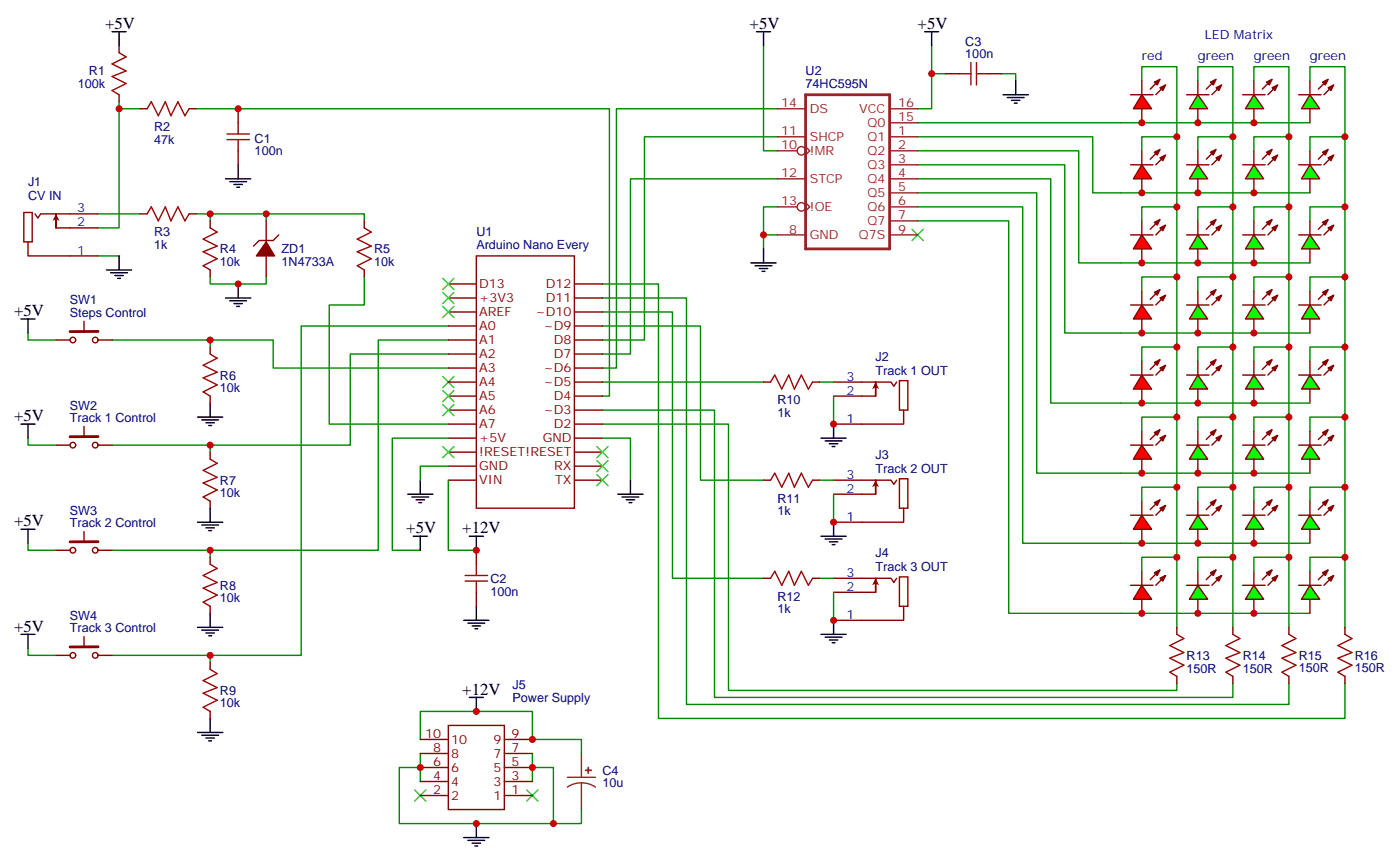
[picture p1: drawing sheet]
<svg xmlns="http://www.w3.org/2000/svg" width="353mm" height="216mm" viewBox="0 0 353 216" stroke-linecap="round" stroke-linejoin="round" font-family="sans-serif">
<g fill="none" stroke="#008700" stroke-width=".35">
<path d="M49.4 27.4h104.1v72.3h-1.8M195.8 27.4h-40.6v65.2h-3.5M195.8 34.4h-33.5v51.2h-10.6M67 53.8v1.8M195.8 45h-37.1v44.1h-7M52.9 69.7v1.8h14.1v-1.8M91.7 69.7v7.1h-8.8v30h30M151.7 75h21.2v102.3h151.7v-5.3M151.7 78.5h17.6v67.1h23M151.7 71.5h14.1v109.3h172.9v-8.8M28.2 85.6h40.6v7h44.1M112.9 89.1h-24.7v22.9h-60"/>
<path d="M112.9 85.6h-17.7v52.9h-67M112.9 82.1h-37.1v82.9h-22.9M151.7 82.1h24.7v38.8h15.9M151.7 96.2h40.6M151.7 106.8h31.7v67h112.9v-1.8M151.7 103.2h28.2v72.3h130.5v-3.5"/>
</g>
<path d="M111.5 94.8l2.8 2.8M114.3 94.8l-2.8 2.8" fill="none" stroke="#3c3" stroke-width=".35"/>
<path d="M67 55.6v5.3M70.2 59.1l-1.4 1.4h-3.5l-1.4 1.4M67 64.4v5.3" fill="none" stroke="#870000" stroke-width=".35"/>
<path d="M67 60.9l2.1 3.5h-4.5z" fill="#870000" stroke="#870000" stroke-width=".35"/>
<path d="M329.8 147.3l2.5 3.5h-4.6z" fill="#0f0" stroke="#870000" stroke-width=".35"/>
<path d="M327 147.3h5.7z" fill="#f00" stroke="#870000" stroke-width=".35"/>
<g fill="#870000" stroke="#870000" stroke-width=".35">
<path d="M333.4 147.3l1.4-1.4z"/>
<path d="M332 145.9l1.4-1.4z"/>
<path d="M334.4 145.6l1.4-.7-.7 1.4z"/>
<path d="M333 144.1l1.4-.7-.7 1.5z"/>
</g>
<path d="M329.8 143.8v3.5M329.8 150.8v3.6" fill="none" stroke="#870000" stroke-width=".35"/>
<path d="M329.8 129.7l2.5 3.5h-4.6z" fill="#0f0" stroke="#870000" stroke-width=".35"/>
<path d="M327 129.7h5.7z" fill="#f00" stroke="#870000" stroke-width=".35"/>
<g fill="#870000" stroke="#870000" stroke-width=".35">
<path d="M333.4 129.7l1.4-1.4z"/>
<path d="M332 128.3l1.4-1.4z"/>
<path d="M334.4 127.9l1.4-.7-.7 1.4z"/>
<path d="M333 126.5l1.4-.7-.7 1.4z"/>
</g>
<path d="M329.8 126.2v3.5M329.8 133.2v3.5" fill="none" stroke="#870000" stroke-width=".35"/>
<path d="M329.8 112l2.5 3.6h-4.6z" fill="#0f0" stroke="#870000" stroke-width=".35"/>
<path d="M327 112h5.7z" fill="#f00" stroke="#870000" stroke-width=".35"/>
<g fill="#870000" stroke="#870000" stroke-width=".35">
<path d="M333.4 112l1.4-1.4z"/>
<path d="M333.4 109.2l-1.4 1.4z"/>
<path d="M334.4 110.3l1.4-.7-.7 1.4z"/>
<path d="M333 108.9l1.4-.7-.7 1.4z"/>
</g>
<path d="M329.8 108.5v3.5M329.8 115.6v3.5" fill="none" stroke="#870000" stroke-width=".35"/>
<path d="M329.8 94.4l2.5 3.5h-4.6z" fill="#0f0" stroke="#870000" stroke-width=".35"/>
<path d="M327 94.4h5.7z" fill="#f00" stroke="#870000" stroke-width=".35"/>
<g fill="#870000" stroke="#870000" stroke-width=".35">
<path d="M333.4 94.4l1.4-1.4z"/>
<path d="M332 93l1.4-1.4z"/>
<path d="M334.4 92.6l1.4-.7-.7 1.4z"/>
<path d="M333 91.2l1.4-.7-.7 1.4z"/>
</g>
<path d="M329.8 90.9v3.5M329.8 97.9v3.6" fill="none" stroke="#870000" stroke-width=".35"/>
<path d="M329.8 76.8l2.5 3.5h-4.6z" fill="#0f0" stroke="#870000" stroke-width=".35"/>
<path d="M327 76.8h5.7z" fill="#f00" stroke="#870000" stroke-width=".35"/>
<g fill="#870000" stroke="#870000" stroke-width=".35">
<path d="M333.4 76.8l1.4-1.4z"/>
<path d="M332 75.4l1.4-1.5z"/>
<path d="M334.4 75l1.4-.7-.7 1.4z"/>
<path d="M333 73.6l1.4-.7-.7 1.4z"/>
</g>
<path d="M329.8 73.2v3.6M329.8 80.3v3.5" fill="none" stroke="#870000" stroke-width=".35"/>
<path d="M329.8 59.1l2.5 3.6h-4.6z" fill="#0f0" stroke="#870000" stroke-width=".35"/>
<path d="M327 59.1h5.7z" fill="#f00" stroke="#870000" stroke-width=".35"/>
<g fill="#870000" stroke="#870000" stroke-width=".35">
<path d="M333.4 59.1l1.4-1.4z"/>
<path d="M332 57.7l1.4-1.4z"/>
<path d="M334.4 57.4l1.4-.7-.7 1.4z"/>
<path d="M333 56l1.4-.8-.7 1.5z"/>
</g>
<path d="M329.8 55.6v3.5M329.8 62.7v3.5" fill="none" stroke="#870000" stroke-width=".35"/>
<path d="M329.8 41.5l2.5 3.5h-4.6z" fill="#0f0" stroke="#870000" stroke-width=".35"/>
<path d="M327 41.5h5.7z" fill="#f00" stroke="#870000" stroke-width=".35"/>
<g fill="#870000" stroke="#870000" stroke-width=".35">
<path d="M333.4 41.5l1.4-1.4z"/>
<path d="M332 40.1l1.4-1.4z"/>
<path d="M334.4 39.7l1.4-.7-.7 1.4z"/>
<path d="M333 38.3l1.4-.7-.7 1.4z"/>
</g>
<path d="M329.8 38v3.5M329.8 45v3.5" fill="none" stroke="#870000" stroke-width=".35"/>
<path d="M329.8 23.8l2.5 3.6h-4.6z" fill="#0f0" stroke="#870000" stroke-width=".35"/>
<path d="M327 23.8h5.7z" fill="#f00" stroke="#870000" stroke-width=".35"/>
<g fill="#870000" stroke="#870000" stroke-width=".35">
<path d="M333.4 23.8l1.4-1.4z"/>
<path d="M332 22.4l1.4-1.4z"/>
<path d="M334.4 22.1l1.4-.7-.7 1.4z"/>
<path d="M333 20.7l1.4-.7-.7 1.4z"/>
</g>
<path d="M329.8 20.3v3.5M329.8 27.4v3.5" fill="none" stroke="#870000" stroke-width=".35"/>
<path d="M315.7 147.3l2.5 3.5h-4.6z" fill="#0f0" stroke="#870000" stroke-width=".35"/>
<path d="M312.9 147.3h5.7z" fill="#f00" stroke="#870000" stroke-width=".35"/>
<g fill="#870000" stroke="#870000" stroke-width=".35">
<path d="M319.3 147.3l1.4-1.4z"/>
<path d="M317.9 145.9l1.4-1.4z"/>
<path d="M320.3 145.6l1.4-.7-.7 1.4z"/>
<path d="M318.9 144.1l1.4-.7-.7 1.5z"/>
</g>
<path d="M315.7 143.8v3.5M315.7 150.8v3.6" fill="none" stroke="#870000" stroke-width=".35"/>
<path d="M315.7 129.7l2.5 3.5h-4.6z" fill="#0f0" stroke="#870000" stroke-width=".35"/>
<path d="M312.9 129.7h5.7z" fill="#f00" stroke="#870000" stroke-width=".35"/>
<g fill="#870000" stroke="#870000" stroke-width=".35">
<path d="M319.3 129.7l1.4-1.4z"/>
<path d="M317.9 128.3l1.4-1.4z"/>
<path d="M320.3 127.9l1.4-.7-.7 1.4z"/>
<path d="M318.9 126.5l1.4-.7-.7 1.4z"/>
</g>
<path d="M315.7 126.2v3.5M315.7 133.2v3.5" fill="none" stroke="#870000" stroke-width=".35"/>
<path d="M315.7 112l2.5 3.6h-4.6z" fill="#0f0" stroke="#870000" stroke-width=".35"/>
<path d="M312.9 112h5.7z" fill="#f00" stroke="#870000" stroke-width=".35"/>
<g fill="#870000" stroke="#870000" stroke-width=".35">
<path d="M319.3 112l1.4-1.4z"/>
<path d="M319.3 109.2l-1.4 1.4z"/>
<path d="M320.3 110.3l1.4-.7-.7 1.4z"/>
<path d="M318.9 108.9l1.4-.7-.7 1.4z"/>
</g>
<path d="M315.7 108.5v3.5M315.7 115.6v3.5" fill="none" stroke="#870000" stroke-width=".35"/>
<path d="M315.7 94.4l2.5 3.5h-4.6z" fill="#0f0" stroke="#870000" stroke-width=".35"/>
<path d="M312.9 94.4h5.7z" fill="#f00" stroke="#870000" stroke-width=".35"/>
<g fill="#870000" stroke="#870000" stroke-width=".35">
<path d="M320.7 93l-1.4 1.4z"/>
<path d="M317.9 93l1.4-1.4z"/>
<path d="M320.3 92.6l1.4-.7-.7 1.4z"/>
<path d="M318.9 91.2l1.4-.7-.7 1.4z"/>
</g>
<path d="M315.7 90.9v3.5M315.7 97.9v3.6" fill="none" stroke="#870000" stroke-width=".35"/>
<path d="M315.7 76.8l2.5 3.5h-4.6z" fill="#0f0" stroke="#870000" stroke-width=".35"/>
<path d="M312.9 76.8h5.7z" fill="#f00" stroke="#870000" stroke-width=".35"/>
<g fill="#870000" stroke="#870000" stroke-width=".35">
<path d="M319.3 76.8l1.4-1.4z"/>
<path d="M317.9 75.4l1.4-1.5z"/>
<path d="M320.3 75l1.4-.7-.7 1.4z"/>
<path d="M318.9 73.6l1.4-.7-.7 1.4z"/>
</g>
<path d="M315.7 73.2v3.6M315.7 80.3v3.5" fill="none" stroke="#870000" stroke-width=".35"/>
<path d="M315.7 59.1l2.5 3.6h-4.6z" fill="#0f0" stroke="#870000" stroke-width=".35"/>
<path d="M312.9 59.1h5.7z" fill="#f00" stroke="#870000" stroke-width=".35"/>
<g fill="#870000" stroke="#870000" stroke-width=".35">
<path d="M319.3 59.1l1.4-1.4z"/>
<path d="M317.9 57.7l1.4-1.4z"/>
<path d="M320.3 57.4l1.4-.7-.7 1.4z"/>
<path d="M318.9 56l1.4-.8-.7 1.5z"/>
</g>
<path d="M315.7 55.6v3.5M315.7 62.7v3.5" fill="none" stroke="#870000" stroke-width=".35"/>
<path d="M315.7 41.5l2.5 3.5h-4.6z" fill="#0f0" stroke="#870000" stroke-width=".35"/>
<path d="M312.9 41.5h5.7z" fill="#f00" stroke="#870000" stroke-width=".35"/>
<g fill="#870000" stroke="#870000" stroke-width=".35">
<path d="M320.7 40.1l-1.4 1.4z"/>
<path d="M317.9 40.1l1.4-1.4z"/>
<path d="M320.3 39.7l1.4-.7-.7 1.4z"/>
<path d="M318.9 38.3l1.4-.7-.7 1.4z"/>
</g>
<path d="M315.7 38v3.5M315.7 45v3.5" fill="none" stroke="#870000" stroke-width=".35"/>
<path d="M315.7 23.8l2.5 3.6h-4.6z" fill="#0f0" stroke="#870000" stroke-width=".35"/>
<path d="M312.9 23.8h5.7z" fill="#f00" stroke="#870000" stroke-width=".35"/>
<g fill="#870000" stroke="#870000" stroke-width=".35">
<path d="M320.7 22.4l-1.4 1.4z"/>
<path d="M317.9 22.4l1.4-1.4z"/>
<path d="M320.3 22.1l1.4-.7-.7 1.4z"/>
<path d="M318.9 20.7l1.4-.7-.7 1.4z"/>
</g>
<path d="M315.7 20.3v3.5M315.7 27.4v3.5" fill="none" stroke="#870000" stroke-width=".35"/>
<path d="M301.6 147.3l2.5 3.5h-4.6z" fill="#0f0" stroke="#870000" stroke-width=".35"/>
<path d="M298.8 147.3h5.6z" fill="#f00" stroke="#870000" stroke-width=".35"/>
<g fill="#870000" stroke="#870000" stroke-width=".35">
<path d="M305.2 147.3l1.4-1.4z"/>
<path d="M303.7 145.9l1.5-1.4z"/>
<path d="M306.2 145.6l1.4-.7-.7 1.4z"/>
<path d="M304.8 144.1l1.4-.7-.7 1.5z"/>
</g>
<path d="M301.6 143.8v3.5M301.6 150.8v3.6" fill="none" stroke="#870000" stroke-width=".35"/>
<path d="M301.6 129.7l2.5 3.5h-4.6z" fill="#0f0" stroke="#870000" stroke-width=".35"/>
<path d="M298.8 129.7h5.6z" fill="#f00" stroke="#870000" stroke-width=".35"/>
<g fill="#870000" stroke="#870000" stroke-width=".35">
<path d="M305.2 129.7l1.4-1.4z"/>
<path d="M303.7 128.3l1.5-1.4z"/>
<path d="M306.2 127.9l1.4-.7-.7 1.4z"/>
<path d="M304.8 126.5l1.4-.7-.7 1.4z"/>
</g>
<path d="M301.6 126.2v3.5M301.6 133.2v3.5" fill="none" stroke="#870000" stroke-width=".35"/>
<path d="M301.6 112l2.5 3.6h-4.6z" fill="#0f0" stroke="#870000" stroke-width=".35"/>
<path d="M298.8 112h5.6z" fill="#f00" stroke="#870000" stroke-width=".35"/>
<g fill="#870000" stroke="#870000" stroke-width=".35">
<path d="M305.2 112l1.4-1.4z"/>
<path d="M303.7 110.6l1.5-1.4z"/>
<path d="M306.2 110.3l1.4-.7-.7 1.4z"/>
<path d="M304.8 108.9l1.4-.7-.7 1.4z"/>
</g>
<path d="M301.6 108.5v3.5M301.6 115.6v3.5" fill="none" stroke="#870000" stroke-width=".35"/>
<path d="M301.6 94.4l2.5 3.5h-4.6z" fill="#0f0" stroke="#870000" stroke-width=".35"/>
<path d="M298.8 94.4h5.6z" fill="#f00" stroke="#870000" stroke-width=".35"/>
<g fill="#870000" stroke="#870000" stroke-width=".35">
<path d="M306.6 93l-1.4 1.4z"/>
<path d="M303.7 93l1.5-1.4z"/>
<path d="M306.2 92.6l1.4-.7-.7 1.4z"/>
<path d="M304.8 91.2l1.4-.7-.7 1.4z"/>
</g>
<path d="M301.6 90.9v3.5M301.6 97.9v3.6" fill="none" stroke="#870000" stroke-width=".35"/>
<path d="M301.6 76.8l2.5 3.5h-4.6z" fill="#0f0" stroke="#870000" stroke-width=".35"/>
<path d="M298.8 76.8h5.6z" fill="#f00" stroke="#870000" stroke-width=".35"/>
<g fill="#870000" stroke="#870000" stroke-width=".35">
<path d="M305.2 76.8l1.4-1.4z"/>
<path d="M303.7 75.4l1.5-1.5z"/>
<path d="M306.2 75l1.4-.7-.7 1.4z"/>
<path d="M304.8 73.6l1.4-.7-.7 1.4z"/>
</g>
<path d="M301.6 73.2v3.6M301.6 80.3v3.5" fill="none" stroke="#870000" stroke-width=".35"/>
<path d="M301.6 59.1l2.5 3.6h-4.6z" fill="#0f0" stroke="#870000" stroke-width=".35"/>
<path d="M298.8 59.1h5.6z" fill="#f00" stroke="#870000" stroke-width=".35"/>
<g fill="#870000" stroke="#870000" stroke-width=".35">
<path d="M305.2 59.1l1.4-1.4z"/>
<path d="M303.7 57.7l1.5-1.4z"/>
<path d="M306.2 57.4l1.4-.7-.7 1.4z"/>
<path d="M304.8 56l1.4-.8-.7 1.5z"/>
</g>
<path d="M301.6 55.6v3.5M301.6 62.7v3.5" fill="none" stroke="#870000" stroke-width=".35"/>
<path d="M301.6 41.5l2.5 3.5h-4.6z" fill="#0f0" stroke="#870000" stroke-width=".35"/>
<path d="M298.8 41.5h5.6z" fill="#f00" stroke="#870000" stroke-width=".35"/>
<g fill="#870000" stroke="#870000" stroke-width=".35">
<path d="M306.6 40.1l-1.4 1.4z"/>
<path d="M303.7 40.1l1.5-1.4z"/>
<path d="M306.2 39.7l1.4-.7-.7 1.4z"/>
<path d="M304.8 38.3l1.4-.7-.7 1.4z"/>
</g>
<path d="M301.6 38v3.5M301.6 45v3.5" fill="none" stroke="#870000" stroke-width=".35"/>
<path d="M301.6 23.8l2.5 3.6h-4.6z" fill="#0f0" stroke="#870000" stroke-width=".35"/>
<path d="M298.8 23.8h5.6z" fill="#f00" stroke="#870000" stroke-width=".35"/>
<g fill="#870000" stroke="#870000" stroke-width=".35">
<path d="M306.6 22.4l-1.4 1.4z"/>
<path d="M303.7 22.4l1.5-1.4z"/>
<path d="M306.2 22.1l1.4-.7-.7 1.4z"/>
<path d="M304.8 20.7l1.4-.7-.7 1.4z"/>
</g>
<path d="M301.6 20.3v3.5M301.6 27.4v3.5" fill="none" stroke="#870000" stroke-width=".35"/>
<g fill="#f00" stroke="#870000" stroke-width=".35">
<path d="M287.5 147.3l2.5 3.5h-4.6z"/>
<path d="M284.7 147.3h5.6z"/>
</g>
<g fill="#870000" stroke="#870000" stroke-width=".35">
<path d="M291 147.3l1.5-1.4z"/>
<path d="M289.6 145.9l1.4-1.4z"/>
<path d="M292.1 145.6l1.4-.7-.7 1.4z"/>
<path d="M290.7 144.1l1.4-.7-.7 1.5z"/>
</g>
<path d="M287.5 143.8v3.5M287.5 150.8v3.6" fill="none" stroke="#870000" stroke-width=".35"/>
<g fill="#f00" stroke="#870000" stroke-width=".35">
<path d="M287.5 129.7l2.5 3.5h-4.6z"/>
<path d="M284.7 129.7h5.6z"/>
</g>
<g fill="#870000" stroke="#870000" stroke-width=".35">
<path d="M292.5 128.3l-1.5 1.4z"/>
<path d="M289.6 128.3l1.4-1.4z"/>
<path d="M292.1 127.9l1.4-.7-.7 1.4z"/>
<path d="M290.7 126.5l1.4-.7-.7 1.4z"/>
</g>
<path d="M287.5 126.2v3.5M287.5 133.2v3.5" fill="none" stroke="#870000" stroke-width=".35"/>
<g fill="#f00" stroke="#870000" stroke-width=".35">
<path d="M287.5 112l2.5 3.6h-4.6z"/>
<path d="M284.7 112h5.6z"/>
</g>
<g fill="#870000" stroke="#870000" stroke-width=".35">
<path d="M291 112l1.5-1.4z"/>
<path d="M289.6 110.6l1.4-1.4z"/>
<path d="M292.1 110.3l1.4-.7-.7 1.4z"/>
<path d="M290.7 108.9l1.4-.7-.7 1.4z"/>
</g>
<path d="M287.5 108.5v3.5M287.5 115.6v3.5" fill="none" stroke="#870000" stroke-width=".35"/>
<g fill="#f00" stroke="#870000" stroke-width=".35">
<path d="M287.5 94.4l2.5 3.5h-4.6z"/>
<path d="M284.7 94.4h5.6z"/>
</g>
<g fill="#870000" stroke="#870000" stroke-width=".35">
<path d="M291 94.4l1.5-1.4z"/>
<path d="M289.6 93l1.4-1.4z"/>
<path d="M292.1 92.6l1.4-.7-.7 1.4z"/>
<path d="M290.7 91.2l1.4-.7-.7 1.4z"/>
</g>
<path d="M287.5 90.9v3.5M287.5 97.9v3.6" fill="none" stroke="#870000" stroke-width=".35"/>
<g fill="#f00" stroke="#870000" stroke-width=".35">
<path d="M287.5 76.8l2.5 3.5h-4.6z"/>
<path d="M284.7 76.8h5.6z"/>
</g>
<g fill="#870000" stroke="#870000" stroke-width=".35">
<path d="M291 76.8l1.5-1.4z"/>
<path d="M291 73.9l-1.4 1.5z"/>
<path d="M292.1 75l1.4-.7-.7 1.4z"/>
<path d="M290.7 73.6l1.4-.7-.7 1.4z"/>
</g>
<path d="M287.5 73.2v3.6M287.5 80.3v3.5" fill="none" stroke="#870000" stroke-width=".35"/>
<g fill="#f00" stroke="#870000" stroke-width=".35">
<path d="M287.5 59.1l2.5 3.6h-4.6z"/>
<path d="M284.7 59.1h5.6z"/>
</g>
<g fill="#870000" stroke="#870000" stroke-width=".35">
<path d="M291 59.1l1.5-1.4z"/>
<path d="M291 56.3l-1.4 1.4z"/>
<path d="M292.1 57.4l1.4-.7-.7 1.4z"/>
<path d="M290.7 56l1.4-.8-.7 1.5z"/>
</g>
<path d="M287.5 55.6v3.5M287.5 62.7v3.5" fill="none" stroke="#870000" stroke-width=".35"/>
<g fill="#f00" stroke="#870000" stroke-width=".35">
<path d="M287.5 41.5l2.5 3.5h-4.6z"/>
<path d="M284.7 41.5h5.6z"/>
</g>
<g fill="#870000" stroke="#870000" stroke-width=".35">
<path d="M291 41.5l1.5-1.4z"/>
<path d="M289.6 40.1l1.4-1.4z"/>
<path d="M292.1 39.7l1.4-.7-.7 1.4z"/>
<path d="M290.7 38.3l1.4-.7-.7 1.4z"/>
</g>
<g fill="none" stroke="#870000" stroke-width=".35">
<path d="M287.5 38v3.5M287.5 45v3.5M112.9 71.5h7M112.9 75h7M112.9 78.5h7M119.9 64.4h24.7v63.5h-24.7zM144.6 71.5h7.1M144.6 75h7.1M144.6 78.5h7.1M112.9 82.1h7M112.9 85.6h7M112.9 89.1h7"/>
<path d="M112.9 92.6h7M112.9 96.2h7M112.9 99.7h7M144.6 82.1h7.1M144.6 85.6h7.1M144.6 89.1h7.1M144.6 92.6h7.1M144.6 96.2h7.1M144.6 99.7h7.1M112.9 103.2h7M112.9 106.8h7M112.9 117.3h7"/>
<path d="M112.9 113.8h7M112.9 110.3h7M144.6 103.2h7.1M144.6 106.8h7.1M144.6 117.3h7.1M144.6 113.8h7.1M144.6 110.3h7.1M112.9 120.9h7M144.6 120.9h7.1M209.9 145.6h14.5l.7 1 .7-1M209.9 149.1h10.6M220.5 149.1v-3.5v3.5"/>
<path d="M226.5 145.2h2.1v7.4h-2.1zM227.5 152.6v3.5h-17.6"/>
</g>
<path d="M220.5 145.6l.9 1.7-.9-.4-.9 .4z" fill="#870000"/>
<path d="M209.9 120.9h14.5l.7 1 .7-1M209.9 124.4h10.6M220.5 124.4v-3.5v3.5M226.5 120.5h2.1v7.4h-2.1zM227.5 127.9v3.5h-17.6" fill="none" stroke="#870000" stroke-width=".35"/>
<path d="M220.5 120.9l.9 1.7-.9-.4-.9 .4z" fill="#870000"/>
<path d="M209.9 96.2h14.5l.7 1 .7-1M209.9 99.7h10.6M220.5 99.7v-3.5v3.5M226.5 95.8h2.1v7.4h-2.1zM227.5 103.2v3.6h-17.6" fill="none" stroke="#870000" stroke-width=".35"/>
<path d="M220.5 96.2l.9 1.7-.9-.4-.9 .4z" fill="#870000"/>
<path d="M6 53.5h2.1v7.4h-2.1zM8.8 53.8l.7 1.1 .7-1.1h14.5M14.1 57.4v-3.6v3.6M14.1 57.4h10.6M7.1 60.9v3.5h17.6" fill="none" stroke="#870000" stroke-width=".35"/>
<path d="M14.1 53.8l.9 1.8-.9-.4-.9 .4z" fill="#870000"/>
<g fill="none" stroke="#008700" stroke-width=".35">
<path d="M192.3 11.5v26.5h3.5M234.6 11.5v15.9h-3.5M234.6 18.6h3.5M252.2 18.6h3.6v1.7M30 25.6v31.8h-5.3M30 27.4h5.3M231.1 38h40.5v28.2h58.2M231.1 34.4h44.1v14.1h54.6M231.1 30.9h98.7M287.5 20.3v-3.5h8.8v141.1M296.3 34.4h-8.8v3.6M301.6 20.3v-3.5h8.8v141.1"/>
<path d="M310.4 34.4h-8.8v3.6M315.7 20.3v-3.5h8.9v141.1M324.6 34.4h-8.9v3.6M329.8 20.3v-3.5h8.9v141.1M338.7 34.4h-8.9v3.6M24.7 53.8h10.6M192.3 59.1h3.5M195.8 52.1h-3.5v10.6M231.1 55.6h22.9v98.8h75.8M231.1 52.1h26.4v84.6h72.3M231.1 48.5h30v70.6h68.7M231.1 45h33.5v56.5h65.2"/>
<path d="M231.1 41.5h37v42.3h61.7M296.3 52.1h-8.8v3.5M310.4 52.1h-8.8v3.5M324.6 52.1h-8.9v3.5M338.7 52.1h-8.9v3.5M296.3 69.7h-8.8v3.5M310.4 69.7h-8.8v3.5M324.6 69.7h-8.9v3.5M338.7 69.7h-8.9v3.5M206.4 96.2h3.5M296.3 87.3h-8.8v3.6M310.4 87.3h-8.8v3.6"/>
<path d="M324.6 87.3h-8.9v3.6M338.7 87.3h-8.9v3.6M151.7 110.3h7v10.6M296.3 105h-8.8v3.5M310.4 105h-8.8v3.5M324.6 105h-8.9v3.5M338.7 105h-8.9v3.5M206.4 120.9h3.5M209.9 124.4v7M296.3 122.6h-8.8v3.6M310.4 122.6h-8.8v3.6M324.6 122.6h-8.9v3.6"/>
<path d="M338.7 122.6h-8.9v3.6M206.4 145.6h3.5M209.9 149.1v7M296.3 140.3h-8.8v3.5M310.4 140.3h-8.8v3.5M324.6 140.3h-8.9v3.5M338.7 140.3h-8.9v3.5M105.8 186.1v-7h28.3v7h12.3v3.6M105.8 193.2h-5.3v14.1h38.8v-14.1h-5.2M105.8 189.7v7M134.1 189.7v7M146.4 203.8v3.5h-7.1"/>
</g>
<g fill="none" stroke="#000" stroke-width=".35">
<path d="M190.5 8h3.5M192.3 8v3.5M232.8 8h3.6M234.6 8v3.5M252.6 23.8h6.3M253.6 24.6h4.3M254.7 25.3h2.1M255.4 26h.7M255.8 20.3v3.5M189.1 66.2h6.3M190.1 66.9h4.3M191.2 67.6h2.1"/>
<path d="M191.9 68.3h.7M192.3 62.7v3.5M155.6 124.4h6.3M156.6 125.1h4.3M157.7 125.8h2.1M158.4 126.5h.7M158.7 120.9v3.5M116.8 156.1h6.3M117.8 156.8h4.3M118.9 157.6h2.1M119.6 158.3h.7M119.9 152.6v3.5"/>
<path d="M118.2 175.5h3.5M119.9 175.5v3.6M116.8 210.8h6.3M117.8 211.5h4.3M118.9 212.2h2.1M119.6 212.9h.7M119.9 207.3v3.5"/>
</g>
<path d="M142.9 195.7h7M146.4 197.1l-1.8 .2-1.7 .8M146.4 197.1l1.9 .2 1.6 .8M146.4 189.7v6M146.4 197.1v6.7" fill="none" stroke="#8c2424" stroke-width=".35"/>
<g fill="#8c2424" stroke="#8c2424" stroke-width=".35">
<path d="M147.5 193.9h1.4z"/>
<path d="M148.1 193.2l.1 1.4z"/>
</g>
<path d="M229.7 57.7l2.8 2.8M232.5 57.7l-2.8 2.8M150.3 112.4l2.8 2.8M150.3 119.5l2.8 2.8M150.3 115.9l2.8 2.8M153.1 112.4l-2.8 2.8M153.1 119.5l-2.8 2.8M153.1 115.9l-2.8 2.8M104.4 198.8l2.8 2.8M107.2 198.8l-2.8 2.8M132.6 198.8l2.9 2.8M135.5 198.8l-2.9 2.8" fill="none" stroke="#3c3" stroke-width=".35"/>
<g fill="none" stroke="#a10000" stroke-width=".35">
<path d="M241.7 18.6h2.8M244.5 15.7v5.7M245.9 15.7v5.7M245.9 18.6h2.8M194 96.2l1.1-1.8 1.7 3.5 1.8-3.5 1.4 3.5 1.8-3.5 1.8 3.5 1-1.7M194 120.9l1.1-1.8 1.7 3.5 1.8-3.5 1.4 3.5 1.8-3.5 1.8 3.5 1-1.7M117.1 144.9h5.7M117.1 146.3h5.7M119.9 142v2.9M119.9 146.3v2.8M194 145.6l1.1-1.8 1.7 3.5 1.8-3.5 1.4 3.5 1.8-3.5 1.8 3.5 1-1.7M296.3 159.7l1.8 1-3.5 1.8 3.5 1.8-3.5 1.4 3.5 1.7-3.5 1.8 1.7 1.1"/>
<path d="M310.4 159.7l1.8 1-3.5 1.8 3.5 1.8-3.5 1.4 3.5 1.7-3.5 1.8 1.7 1.1M324.6 159.7l1.7 1-3.5 1.8 3.5 1.8-3.5 1.4 3.5 1.7-3.5 1.8 1.8 1.1M338.7 159.7l1.7 1-3.5 1.8 3.5 1.8-3.5 1.4 3.5 1.7-3.5 1.8 1.8 1.1"/>
</g>
<g fill="none" stroke="#870000" stroke-width=".35">
<path d="M238.1 18.6h3.6M248.7 18.6h3.5M192.3 96.2h1.7M204.6 96.2h1.8M119.9 138.5v3.5M192.3 120.9h1.7M204.6 120.9h1.8M119.9 149.1v3.5M192.3 145.6h1.7M204.6 145.6h1.8M296.3 157.9v1.8M310.4 157.9v1.8"/>
<path d="M324.6 157.9v1.8M338.7 157.9v1.8M296.3 170.3v1.7M310.4 170.3v1.7M324.6 170.3v1.7M338.7 170.3v1.7"/>
</g>
<g fill="#f00" stroke="#870000" stroke-width=".35">
<path d="M287.5 23.8l2.5 3.6h-4.6z"/>
<path d="M284.7 23.8h5.6z"/>
</g>
<g fill="#870000" stroke="#870000" stroke-width=".35">
<path d="M291 23.8l1.5-1.4z"/>
<path d="M289.6 22.4l1.4-1.4z"/>
<path d="M292.1 22.1l1.4-.7-.7 1.4z"/>
<path d="M290.7 20.7l1.4-.7-.7 1.4z"/>
</g>
<g fill="none" stroke="#870000" stroke-width=".35">
<path d="M30 11.5v1.8M30 23.8v1.8M35.3 27.4h1.7M47.6 27.4h1.8M60 27.4v3.5M60 38v3.5M287.5 20.3v3.5M287.5 27.4v3.5M35.3 53.8h1.7M47.6 53.8h1.8M52.9 55.6v1.8M91.7 55.6v1.8"/>
<path d="M52.9 67.9v1.8M91.7 67.9v1.8M14.1 85.6h3.5M21.1 80.9l.1 2.5M24.7 85.6h3.5M52.9 87.3v1.8M52.9 99.7v1.8M14.1 112h3.5M21.1 107.3l.1 2.6M24.7 112h3.5M52.9 113.8v1.8M14.1 138.5h3.5"/>
<path d="M21.1 133.8l.1 2.5M24.7 138.5h3.5M52.9 126.2v1.7M52.9 140.3v1.7M52.9 152.6v1.8M14.1 165h3.5M21.1 160.2l.1 2.6M24.7 165h3.5M52.9 166.7v1.8M52.9 179.1v1.7M105.8 196.7h7.1M105.8 193.2h7.1"/>
<path d="M105.8 189.7h7.1M105.8 186.1h7.1M112.9 182.6h14.1v21.2h-14.1zM127 196.7h7.1M127 193.2h7.1M127 189.7h7.1M127 186.1h7.1M105.8 200.2h7.1M127 200.2h7.1"/>
<circle cx="18.3" cy="85.6" r=".71"/>
<circle cx="24" cy="85.6" r=".71"/>
<circle cx="18.3" cy="112" r=".71"/>
<circle cx="24" cy="112" r=".71"/>
<circle cx="18.3" cy="138.5" r=".71"/>
<circle cx="24" cy="138.5" r=".71"/>
<circle cx="18.3" cy="165" r=".71"/>
<circle cx="24" cy="165" r=".71"/>
</g>
<path d="M202.8 23.8h21.2v38.9h-21.2z" fill="none" stroke="#8c2424" stroke-width=".71"/>
<g fill="none" stroke="#8c2424" stroke-width=".35">
<path d="M195.8 34.4h7M195.8 38h4.9M195.8 27.4h7M202.8 36.9l1.1 1.1-1.1 1M224 34.4h7.1M224 38h7.1M224 27.4h7.1M224 30.9h7.1M195.8 45h7M195.8 52.1h4.9M195.8 59.1h7M202.8 51l1.1 1.1-1.1 1"/>
<path d="M224 41.5h7.1M224 45h7.1M224 48.5h7.1M224 52.1h7.1M224 55.6h7.1M224 59.1h7.1"/>
<circle cx="201.8" cy="38" r="1.06"/>
<circle cx="201.8" cy="52.1" r="1.06"/>
</g>
<g fill="none" stroke="#000" stroke-width=".35">
<path d="M28.2 8h3.5M30 8v3.5M56.8 45h6.3M57.9 45.7h4.2M58.9 46.4h2.1M59.6 47.1h.7M60 41.5v3.5M26.8 67.9h6.4M27.9 68.7h4.2M28.9 69.4h2.1M29.6 70.1h.7M30 64.4v3.5"/>
<path d="M56.8 75h6.3M57.9 75.7h4.2M58.9 76.4h2.1M59.6 77.1h.7M60 71.5v3.5M5.3 80.3h3.5M7.1 80.3v3.5M5.3 106.8h3.5M7.1 106.8v3.5M49.7 105h6.4M50.8 105.7h4.2M51.9 106.4h2.1"/>
<path d="M52.6 107.1h.7M52.9 101.5v3.5M206.7 110.3h6.4M207.8 111h4.2M208.8 111.7h2.2M209.5 112.4h.8M209.9 106.8v3.5M5.3 133.2h3.5M7.1 133.2v3.5M49.7 131.4h6.4M50.8 132.2h4.2M51.9 132.9h2.1"/>
<path d="M52.6 133.6h.7M52.9 127.9v3.5M102.7 124.4h6.3M103.7 125.1h4.2M104.1 135h3.5M104.8 125.8h2.1M105.5 126.5h.7M105.8 120.9v3.5M105.8 135v3.5M118.2 135h3.5M119.9 135v3.5M206.7 135h6.4"/>
<path d="M207.8 135.7h4.2M208.8 136.4h2.2M209.5 137.1h.8M209.9 131.4v3.6M5.3 159.7h3.5M7.1 159.7v3.5M49.7 157.9h6.4M50.8 158.6h4.2M51.9 159.3h2.1M52.9 154.4v3.5M206.7 159.7h6.4M209.9 156.1v3.6"/>
<path d="M52.6 160h.7M207.8 160.4h4.2M208.8 161.1h2.2M209.5 161.8h.8M49.7 184.4h6.4M50.8 185.1h4.2M51.9 185.8h2.1M52.6 186.5h.7M52.9 180.8v3.6"/>
</g>
<g fill="none" stroke="#008700" stroke-width=".35">
<path d="M49.4 53.8h42.3v1.8M52.9 53.8v1.8M24.7 64.4h5.3M7.1 83.8v1.8h7M52.9 85.6v1.7M209.9 99.7v7.1M7.1 110.3v1.7h7M52.9 112v1.8M112.9 110.3h-14.1v28.2h7M112.9 117.3h-7.1v3.6M7.1 136.7v1.8h7M52.9 138.5v1.8"/>
<path d="M112.9 120.9v17.6h7M7.1 163.2v1.8h7M28.2 165h24.7v1.7"/>
</g>
<path d="M111.5 77.1l2.8 2.8M111.5 73.6l2.8 2.8M111.5 70.1l2.8 2.8M114.3 77.1l-2.8 2.8M114.3 73.6l-2.8 2.8M114.3 70.1l-2.8 2.8M111.5 98.3l2.8 2.8M114.3 98.3l-2.8 2.8M111.5 112.4l2.8 2.8M111.5 101.8l2.8 2.8M114.3 112.4l-2.8 2.8M114.3 101.8l-2.8 2.8" fill="none" stroke="#3c3" stroke-width=".35"/>
<g fill="none" stroke="#a10000" stroke-width=".35">
<path d="M30 13.3l1.7 1-3.5 1.8 3.5 1.8-3.5 1.4 3.5 1.7-3.5 1.8 1.8 1M37 27.4l1.1-1.8 1.8 3.5 1.7-3.5 1.4 3.5 1.8-3.5 1.8 3.5 1-1.7M57.1 35.1h5.7M57.1 33.7h5.7M60 30.9v2.8M60 35.1v2.9M37 53.8l1.1-1.7 1.8 3.5 1.7-3.5 1.4 3.5 1.8-3.5 1.8 3.5 1-1.8M52.9 57.4l1.8 1-3.5 1.8 3.5 1.7-3.5 1.5 3.5 1.7-3.5 1.8 1.7 1M91.7 57.4l1.8 1-3.5 1.8 3.5 1.7-3.5 1.5 3.5 1.7-3.5 1.8 1.7 1M52.9 89.1l1.8 1.1-3.5 1.7 3.5 1.8-3.5 1.4 3.5 1.8-3.5 1.7 1.7 1.1M52.9 115.6l1.8 1-3.5 1.8 3.5 1.8-3.5 1.4 3.5 1.7-3.5 1.8 1.7 1.1M52.9 142l1.8 1.1-3.5 1.8 3.5 1.7-3.5 1.4 3.5 1.8-3.5 1.8 1.7 1"/>
<path d="M52.9 168.5l1.8 1-3.5 1.8 3.5 1.8-3.5 1.4 3.5 1.7-3.5 1.8 1.7 1.1"/>
</g>
<path d="M24.7 83.4l-7.1 .1M24.7 109.9h-7.1M24.7 136.3l-7.1 .1M24.7 162.8h-7.1" fill="none" stroke="#870000" stroke-width=".71"/>
<g fill="#c00">
<circle cx="60" cy="27.4" r=".88"/>
<circle cx="52.9" cy="85.6" r=".88"/>
<circle cx="52.9" cy="112" r=".88"/>
<circle cx="52.9" cy="138.5" r=".88"/>
<circle cx="52.9" cy="165" r=".88"/>
<circle cx="67" cy="53.8" r=".88"/>
<circle cx="60" cy="71.5" r=".88"/>
<circle cx="315.7" cy="154.4" r=".88"/>
<circle cx="315.7" cy="136.7" r=".88"/>
<circle cx="315.7" cy="119.1" r=".88"/>
<circle cx="315.7" cy="101.5" r=".88"/>
<circle cx="315.7" cy="83.8" r=".88"/>
<circle cx="315.7" cy="66.2" r=".88"/>
<circle cx="315.7" cy="48.5" r=".88"/>
<circle cx="315.7" cy="30.9" r=".88"/>
<circle cx="301.6" cy="154.4" r=".88"/>
<circle cx="301.6" cy="136.7" r=".88"/>
<circle cx="301.6" cy="119.1" r=".88"/>
<circle cx="301.6" cy="101.5" r=".88"/>
<circle cx="301.6" cy="83.8" r=".88"/>
<circle cx="301.6" cy="66.2" r=".88"/>
<circle cx="301.6" cy="48.5" r=".88"/>
<circle cx="301.6" cy="30.9" r=".88"/>
<circle cx="287.5" cy="154.4" r=".88"/>
<circle cx="287.5" cy="136.7" r=".88"/>
<circle cx="287.5" cy="119.1" r=".88"/>
<circle cx="287.5" cy="101.5" r=".88"/>
<circle cx="287.5" cy="83.8" r=".88"/>
<circle cx="287.5" cy="66.2" r=".88"/>
<circle cx="287.5" cy="48.5" r=".88"/>
<circle cx="209.9" cy="156.1" r=".88"/>
<circle cx="209.9" cy="131.4" r=".88"/>
<circle cx="209.9" cy="106.8" r=".88"/>
<circle cx="139.3" cy="207.3" r=".88"/>
<circle cx="119.9" cy="207.3" r=".88"/>
<circle cx="119.9" cy="179.1" r=".88"/>
<circle cx="30" cy="27.4" r=".88"/>
<circle cx="134.1" cy="193.2" r=".88"/>
<circle cx="105.8" cy="193.2" r=".88"/>
<circle cx="119.9" cy="138.5" r=".88"/>
<circle cx="192.3" cy="59.1" r=".88"/>
<circle cx="234.6" cy="18.6" r=".88"/>
<circle cx="310.4" cy="140.3" r=".88"/>
<circle cx="310.4" cy="122.6" r=".88"/>
<circle cx="310.4" cy="105" r=".88"/>
<circle cx="310.4" cy="87.3" r=".88"/>
<circle cx="310.4" cy="69.7" r=".88"/>
<circle cx="310.4" cy="52.1" r=".88"/>
<circle cx="310.4" cy="34.4" r=".88"/>
<circle cx="296.3" cy="140.3" r=".88"/>
<circle cx="296.3" cy="122.6" r=".88"/>
<circle cx="296.3" cy="105" r=".88"/>
<circle cx="296.3" cy="87.3" r=".88"/>
<circle cx="296.3" cy="69.7" r=".88"/>
<circle cx="296.3" cy="52.1" r=".88"/>
<circle cx="296.3" cy="34.4" r=".88"/>
<circle cx="324.6" cy="140.3" r=".88"/>
<circle cx="338.7" cy="140.3" r=".88"/>
<circle cx="324.6" cy="122.6" r=".88"/>
<circle cx="338.7" cy="122.6" r=".88"/>
<circle cx="324.6" cy="105" r=".88"/>
<circle cx="338.7" cy="105" r=".88"/>
<circle cx="324.6" cy="87.3" r=".88"/>
<circle cx="338.7" cy="87.3" r=".88"/>
<circle cx="324.6" cy="69.7" r=".88"/>
<circle cx="338.7" cy="69.7" r=".88"/>
<circle cx="324.6" cy="52.1" r=".88"/>
<circle cx="338.7" cy="52.1" r=".88"/>
<circle cx="338.7" cy="34.4" r=".88"/>
<circle cx="324.6" cy="34.4" r=".88"/>
<circle cx="287.5" cy="30.9" r=".88"/>
<circle cx="52.9" cy="53.8" r=".88"/>
<circle cx="134.1" cy="186.1" r=".88"/>
</g>
<g font-size="4.2">
<text x="26.5" y="7.3">+5V</text>
<text x="188.7" y="7.3">+5V</text>
<text x="231.1" y="7.3">+5V</text>
<text x="3.5" y="79.6">+5V</text>
<text x="3.5" y="106">+5V</text>
<text x="3.5" y="132.5">+5V</text>
<text x="102.3" y="134.3">+5V</text>
<text x="116.4" y="134.3">+12V</text>
<text x="3.5" y="159">+5V</text>
<text x="116.4" y="174.8">+12V</text>
</g>
<g font-size="3.2" fill="#000080">
<text x="243.1" y="11.5">C3</text>
<text x="303.4" y="9.7">LED Matrix</text>
<text x="243.1" y="14.7">100n</text>
<text x="287.5" y="15">red</text>
<text x="301.6" y="15">green</text>
<text x="315.7" y="15">green</text>
<text x="329.8" y="15">green</text>
<text x="19.6" y="22.1">100k</text>
<text x="22.4" y="18.9">R1</text>
<text x="202.8" y="22.1">74HC595N</text>
<text x="202.8" y="18.8">U2</text>
<text x="38.8" y="33">R2</text>
<text x="64.1" y="35.9">C1</text>
<text x="38.8" y="36.2">47k</text>
<text x="64.1" y="39.1">100n</text>
<text x="7.1" y="46.8">J1</text>
<text x="7.1" y="50.3">CV IN</text>
<text x="38.8" y="59.5">R3</text>
<text x="119.9" y="59.4">U1</text>
<text x="38.8" y="62.7">1k</text>
<text x="55.4" y="63.8">R4</text>
<text x="70.9" y="63.8">ZD1</text>
<text x="94.2" y="63.8">R5</text>
<text x="119.9" y="62.7">Arduino Nano Every</text>
<text x="55.4" y="66.9">10k</text>
<text x="70.9" y="67">1N4733A</text>
<text x="94.2" y="66.9">10k</text>
<text x="17.6" y="76.6">SW1</text>
<text x="17.6" y="79.8">Steps Control</text>
<text x="55.4" y="95.5">R6</text>
<text x="220.5" y="94.4">Track 1 OUT</text>
<text x="220.5" y="90.9">J2</text>
<text x="55.4" y="98.7">10k</text>
<text x="195.8" y="101.8">R10</text>
<text x="17.6" y="106.3">Track 1 Control</text>
<text x="17.6" y="103.1">SW2</text>
<text x="195.8" y="105">1k</text>
<text x="220.5" y="119.1">Track 2 OUT</text>
<text x="220.5" y="115.6">J3</text>
<text x="55.4" y="125.2">10k</text>
<text x="55.4" y="122">R7</text>
<text x="17.6" y="129.6">SW3</text>
<text x="195.8" y="129.7">1k</text>
<text x="195.8" y="126.5">R11</text>
<text x="17.6" y="132.7">Track 2 Control</text>
<text x="220.5" y="143.8">Track 3 OUT</text>
<text x="220.5" y="140.3">J4</text>
<text x="55.4" y="148.4">R8</text>
<text x="123.5" y="149.9">100n</text>
<text x="123.5" y="146.7">C2</text>
<text x="55.4" y="151.6">10k</text>
<text x="195.8" y="154.4">1k</text>
<text x="195.8" y="151.2">R12</text>
<text x="17.6" y="159.2">Track 3 Control</text>
<text x="17.6" y="156">SW4</text>
<text x="298.8" y="166.1">R13</text>
<text x="312.9" y="166.1">R14</text>
<text x="327" y="166.1">R15</text>
<text x="341.1" y="166.1">R16</text>
<text x="129.1" y="173.5">J5</text>
<text x="298.8" y="169.3">150R</text>
<text x="312.9" y="169.3">150R</text>
<text x="327" y="169.3">150R</text>
<text x="341.1" y="169.3">150R</text>
<text x="55.4" y="178.1">10k</text>
<text x="55.4" y="174.9">R9</text>
<text x="129.1" y="176.7">Power Supply</text>
<text x="151.7" y="194.9">C4</text>
<text x="151.7" y="198.1">10u</text>
</g>
<g font-size="3.2" fill="#8d2323">
<text x="196.7" y="27">14</text>
<text x="203.9" y="28.4">DS</text>
<text x="216.4" y="28.4">VCC</text>
<text x="226.1" y="27">16</text>
<text x="196.7" y="34.1">11</text>
<text x="203.9" y="35.5">SHCP</text>
<text x="218.4" y="35.5">Q1</text>
<text x="218.4" y="32">Q0</text>
<text x="226.1" y="34.1">1</text>
<text x="226.1" y="30.6">15</text>
<text x="196.7" y="37.6">10</text>
<text x="203.9" y="39">!MR</text>
<text x="218.4" y="39">Q2</text>
<text x="226.1" y="37.6">2</text>
<text x="226.1" y="41.1">3</text>
<text x="196.7" y="44.7">12</text>
<text x="203.9" y="46.1">STCP</text>
<text x="218.4" y="42.5">Q3</text>
<text x="218.4" y="46.1">Q4</text>
<text x="226.1" y="44.7">4</text>
<text x="196.7" y="51.7">13</text>
<text x="203.9" y="53.1">!OE</text>
<text x="218.4" y="49.6">Q5</text>
<text x="218.4" y="53.1">Q6</text>
<text x="226.1" y="48.2">5</text>
<text x="226.1" y="51.7">6</text>
<text x="198.7" y="58.8">8</text>
<text x="218.4" y="56.7">Q7</text>
<text x="226.1" y="55.2">7</text>
<text x="226.1" y="58.8">9</text>
<text x="203.9" y="60.2">GND</text>
<text x="216.3" y="60.2">Q7S</text>
</g>
<g font-size="3.2" fill="#00f">
<text x="19.4" y="53.5">3</text>
<text x="19.4" y="57">2</text>
<text x="19.4" y="64.1">1</text>
<text x="213.2" y="95.8">3</text>
<text x="213.2" y="99.3">2</text>
<text x="213.2" y="106.4">1</text>
<text x="213.2" y="120.5">3</text>
<text x="213.2" y="124">2</text>
<text x="213.2" y="131.1">1</text>
<text x="213.2" y="145.2">3</text>
<text x="213.2" y="148.7">2</text>
<text x="213.2" y="155.8">1</text>
</g>
<g font-size="3.2" fill="#800">
<text x="120.6" y="72.5">D13</text>
<text x="120.6" y="76.1">+3V3</text>
<text x="137.5" y="76.1">D11</text>
<text x="137.5" y="72.5">D12</text>
<text x="120.6" y="83.1">A0</text>
<text x="120.6" y="79.6">AREF</text>
<text x="134.9" y="79.6">~D10</text>
<text x="136.9" y="83.1">~D9</text>
<text x="120.6" y="86.6">A1</text>
<text x="139.5" y="86.6">D8</text>
<text x="120.6" y="90.2">A2</text>
<text x="120.6" y="93.7">A3</text>
<text x="136.9" y="93.7">~D6</text>
<text x="139.5" y="90.2">D7</text>
<text x="120.6" y="97.2">A4</text>
<text x="120.6" y="100.8">A5</text>
<text x="136.9" y="97.2">~D5</text>
<text x="139.5" y="100.8">D4</text>
<text x="120.6" y="104.3">A6</text>
<text x="120.6" y="107.8">A7</text>
<text x="136.9" y="104.3">~D3</text>
<text x="139.5" y="107.8">D2</text>
<text x="120.6" y="111.3">+5V</text>
<text x="136.7" y="111.3">GND</text>
<text x="120.6" y="118.4">GND</text>
<text x="120.6" y="114.9">!RESET!RESET</text>
<text x="139.6" y="118.4">RX</text>
<text x="120.6" y="121.9">VIN</text>
<text x="139.8" y="121.9">TX</text>
<text x="107.1" y="185.8">10</text>
<text x="128.8" y="185.8">9</text>
<text x="109.1" y="189.3">8</text>
<text x="113.6" y="190.7">8</text>
<text x="113.6" y="187.2">10</text>
<text x="124.3" y="190.7">7</text>
<text x="124.3" y="187.2">9</text>
<text x="128.8" y="189.3">7</text>
<text x="109.1" y="196.4">4</text>
<text x="109.1" y="192.8">6</text>
<text x="113.6" y="197.8">4</text>
<text x="113.6" y="194.2">6</text>
<text x="124.3" y="197.8">3</text>
<text x="124.3" y="194.2">5</text>
<text x="128.8" y="196.4">3</text>
<text x="128.8" y="192.8">5</text>
<text x="109.1" y="199.9">2</text>
<text x="113.6" y="201.3">2</text>
<text x="124.3" y="201.3">1</text>
<text x="128.8" y="199.9">1</text>
</g>
</svg>
